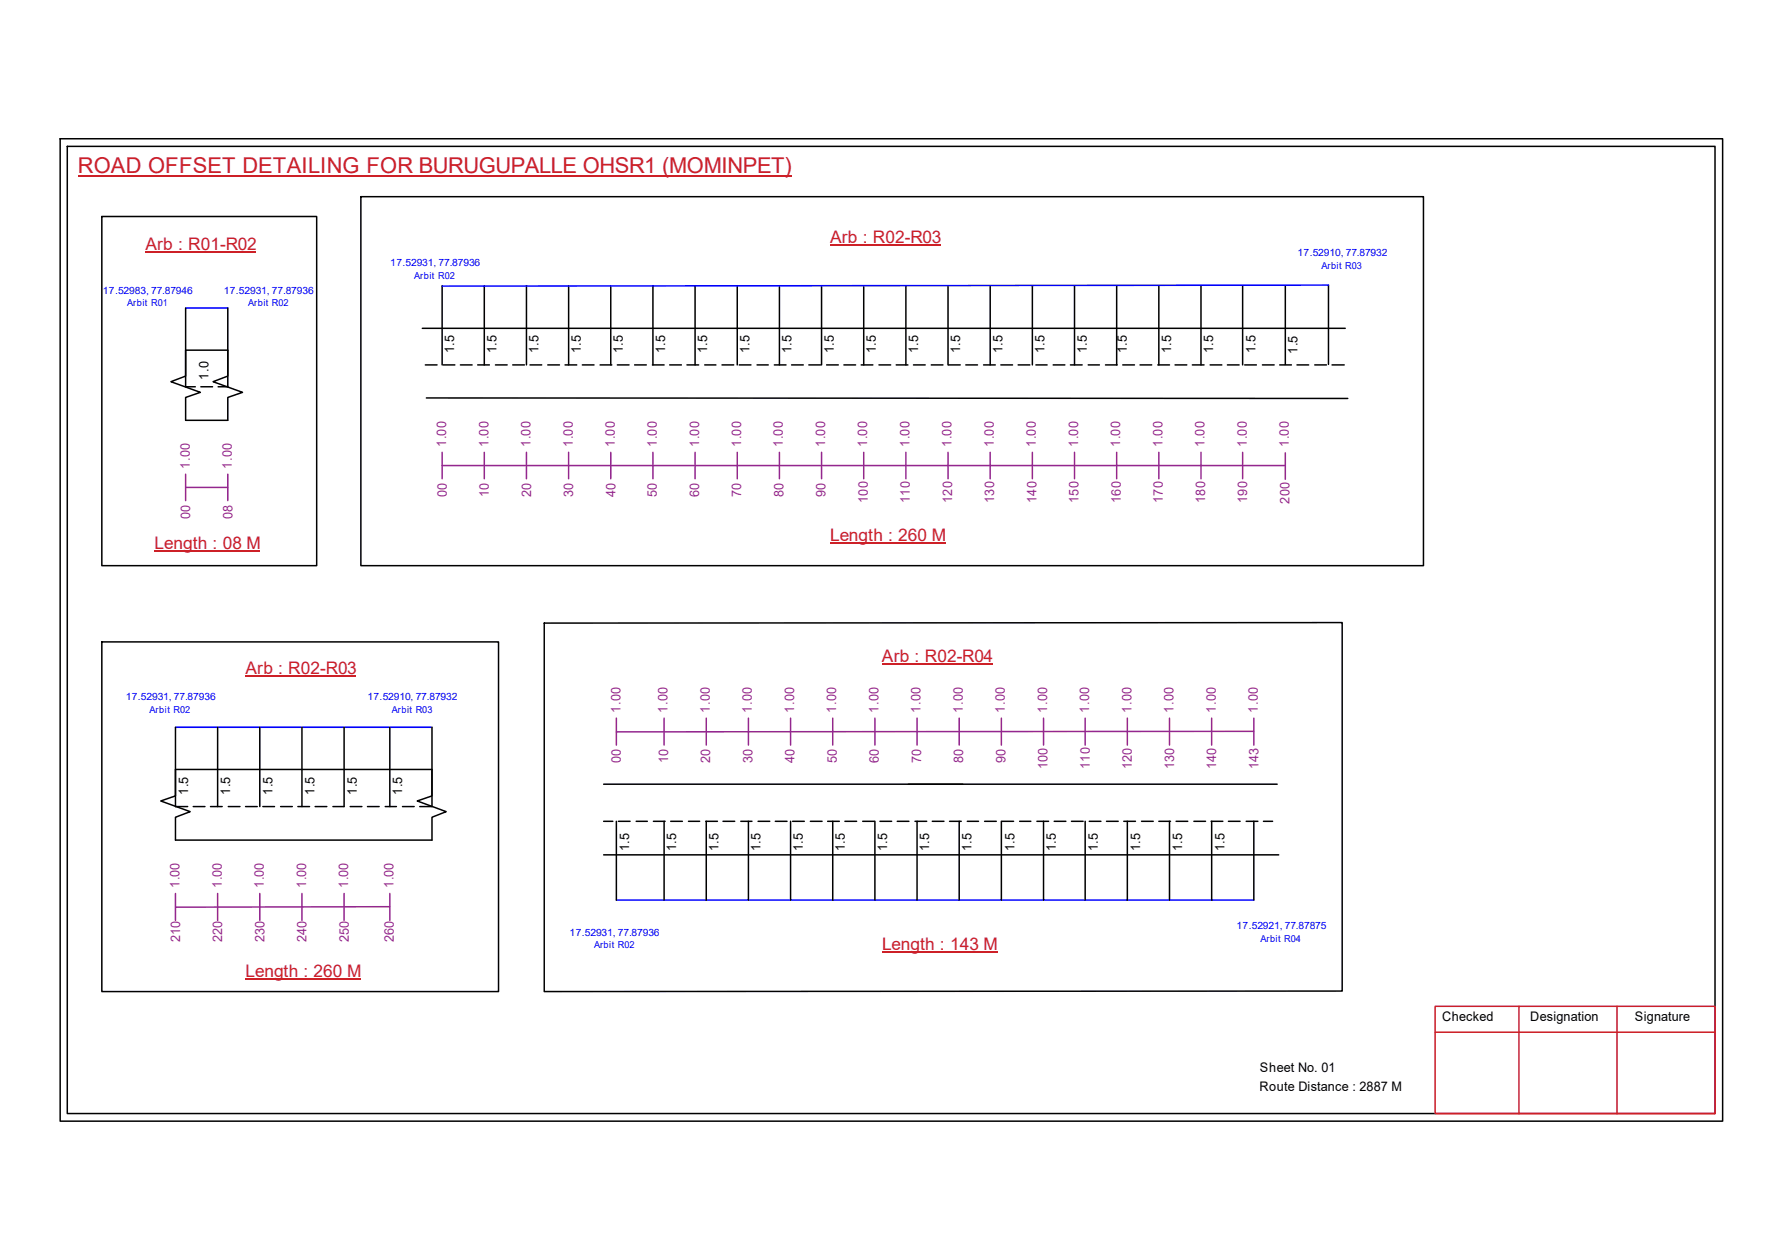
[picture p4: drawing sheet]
<svg xmlns="http://www.w3.org/2000/svg" width="297mm" height="210mm" viewBox="0 0 297 210" stroke-linecap="round" stroke-linejoin="round" font-family="sans-serif">
<g fill="none" stroke="#000" stroke-width=".25">
<path d="M10 23.1h277.1v163.7h-277.1zM11.2 24.4h274.7v161.1h-274.7zM17 36.1h35.8v58.1h-35.8zM60.2 32.8h177.1v61.4h-177.1zM30.9 58.3h7.1v4.4l-2.5 .9 4.9 1.8-2.4 .8v3.8h-7.1v-3.8l2.5-.8-4.9-1.8 2.4-.9zM30.9 51.3v13.1h1.7M38 51.3v13.1h-1.6M70.4 54.7h153.8M73.7 47.6v13.2M80.7 47.6v13.2M87.8 47.6v13.2M94.8 47.6v13.2"/>
<path d="M101.8 47.6v13.2M108.8 47.6v13.2M115.9 47.6v13.2M122.9 47.6v13.2M129.9 47.6v13.2M136.9 47.6v13.2M144 47.6v13.2M151 47.6v13.2M158 47.6v13.2M165.1 47.6v13.2M172.1 47.6v13.2M179.1 47.6v13.2"/>
<path d="M186.1 47.6v13.2M193.2 47.6v13.2M200.2 47.6v13.2M207.1 47.6v13.2M214.2 47.7v13M221.4 47.5v13.2M33.5 64.4h1.9M70.9 60.8h2M71.1 66.3l153.6 .1M73.9 60.8h1.9M76.7 60.8h2M79.6 60.8h2"/>
<path d="M82.6 60.8h1.9M85.5 60.8h1.9M88.3 60.8h2M91.3 60.8h2M94.2 60.8h1.9M97.1 60.8h1.9M100 60.8h2M102.9 60.8h2M105.8 60.8h1.9M108.8 60.8h1.9M111.6 60.8h2M114.5 60.8h2"/>
<path d="M117.5 60.8h1.8M120.4 60.8h1.9M123.2 60.8h2M126.2 60.8h1.9M129.1 60.8h1.9M131.9 60.8h2M134.8 60.8h2M137.8 60.8h1.9M140.7 60.8h1.9M143.5 60.8h2M146.5 60.8h2M149.4 60.8h1.9"/>
<path d="M152.3 60.8h1.9M155.2 60.8h2M158.1 60.8h2M161 60.8h1.9M164 60.8h1.9M166.8 60.8h2M169.7 60.8h2M172.7 60.8h1.8M175.6 60.8h1.9M178.4 60.8h2M181.4 60.8h1.9M184.3 60.8h1.9"/>
<path d="M187.2 60.8h1.9M190 60.8h2M193 60.8h1.9M195.9 60.8h1.9M198.8 60.8h1.9M201.7 60.8h2M204.6 60.8h1.9M207.5 60.8h1.9M210.4 60.8h2M213.3 60.8h2M216.2 60.8h1.9M219.2 60.8h1.9"/>
<path d="M222 60.8h2.1M17 106.9h66.1v58.3h-66.1zM90.7 103.8l133-.1v61.4l-133 .1zM29.2 128.2h42.8v4.4l-2.4 .8 4.8 1.8-2.4 .9v3.9h-42.8v-3.9l2.5-.9-4.9-1.8 2.4-.8zM29.2 121.2v13.2h2.1M32.2 134.4h2M35.1 134.4h1.9M36.3 121.2v13.2M38.1 134.4h1.9M40.9 134.4h2M43.3 121.2v13.2M43.8 134.4h2"/>
<path d="M46.8 134.4h1.9M49.7 134.4h1.9M50.3 121.2v13.2M52.5 134.4h2M57.4 121.2v13.2h-1.9M58.4 134.4h1.9M61.3 134.4h1.9M64.2 134.4h1.9M65 121.2v13.2M67.1 134.4h1.9M72 121.2v13.2h-2M100.6 130.6h112.3"/>
<path d="M100.6 136.8h1.5M102.7 136.8v13.1M103.1 136.8h1.9M106 136.8h1.9M108.9 136.8h2M110.7 136.8v13.1M111.8 136.8h1.9M114.8 136.8h1.8M117.6 136.8h2M117.7 136.8v13.1M120.5 136.8h2M123.5 136.8h1.8"/>
<path d="M124.8 136.8v13.1M126.4 136.8h1.9M129.2 136.8h2M131.8 136.8v13.1M132.1 136.8h2M135.1 136.8h1.9M138 136.8h1.9M138.8 136.8v13.1M140.8 136.8h2M143.8 136.8h2M145.8 136.8v13.1M146.7 136.8h1.9"/>
<path d="M149.6 136.8h1.9M152.5 136.8h2M152.9 136.8v13.1M155.4 136.8h1.9M158.3 136.8h1.9M159.9 136.8v13.1M161.2 136.8h1.9M164.1 136.8h2M166.9 136.8v13.1M167 136.8h1.9M170 136.8h1.8M172.8 136.8h2"/>
<path d="M173.9 136.8v13.1M175.7 136.8h2M178.6 136.8h1.9M180.9 136.8v13.1M181.6 136.8h1.9M184.4 136.8h2M187.3 136.8h2M187.9 136.8v13.1M190.3 136.8h1.9M193.2 136.8h1.9M194.9 136.8v13.1M196 136.8h2"/>
<path d="M199 136.8h2M201.9 136.8h1.9M202 136.8v13.1M204.8 136.8h1.9M207.7 136.8h2M209 136.8v13.1M210.6 136.8h1.5M100.6 142.4h112.5"/>
</g>
<path d="M239.2 167.6h46.7v17.9h-46.7zM239.2 172h46.7M253.2 167.6v17.9M269.5 167.6v17.9" fill="none" stroke="#cc1f26" stroke-width=".25"/>
<path d="M13 29.3h118.9" fill="none" stroke="#cd2027" stroke-width=".25"/>
<path d="M30.9 51.3h7.1M221.4 47.5l-147.7 .2M29.2 121.2h42.8M102.7 149.9h106.3" fill="none" stroke="#00f" stroke-width=".25"/>
<g fill="none" stroke="#93278f" stroke-width=".25">
<path d="M30.9 79v4.4M38 79v4.4M73.7 77.6h140.5M73.7 75.4v4.4M80.7 75.4v4.4M87.8 75.4v4.4M94.8 75.4v4.4M101.8 75.4v4.4M108.8 75.4v4.4M115.9 75.4v4.4M122.9 75.4v4.4M129.9 75.4v4.4"/>
<path d="M136.9 75.4v4.4M144 75.4v4.4M151 75.4v4.4M158 75.4v4.4M165.1 75.4v4.4M172.1 75.4v4.4M179.1 75.4v4.4M186.1 75.4v4.4M193.2 75.4v4.4M200.2 75.4v4.4M207.1 75.4v4.4M214.2 75.4v4.4"/>
<path d="M30.9 81.2h7.1M102.7 119.6v4.5M110.7 119.6v4.5M117.7 119.6v4.5M124.8 119.6v4.5M131.8 119.6v4.5M138.8 119.6v4.5M145.8 119.6v4.5M152.9 119.6v4.5M159.9 119.6v4.5M166.9 119.6v4.5M173.9 119.6v4.5"/>
<path d="M180.9 119.6v4.5M187.9 119.6v4.5M194.9 119.6v4.5M202 119.6v4.5M209 119.6v4.5M209 121.8l-106.3 .1M29.2 148.8v4.5M36.3 148.8v4.5M43.3 148.8v4.5M50.3 148.8v4.5M57.4 148.8v4.5M65 151l-35.8 .1"/>
<path d="M65 148.8v4.5"/>
</g>
<path d="M24.3 42h18.4M138.4 40.9h18.4M25.8 91.9h17.6M138.4 90.5h19.2M40.9 112.7h18.5M147 110.6h18.5M147 158.6h19.2M40.9 163.1h19.3" fill="none" stroke="#cd2027" stroke-width=".17"/>
<text font-size="3.6" fill="#cd2027" x="13" y="28.9">ROAD OFFSET DETAILING FOR BURUGUPALLE OHSR1 (MOMINPET)</text>
<g font-size="2.9" fill="#cd2027">
<text x="24.3" y="41.7">Arb : R01-R02</text>
<text x="138.4" y="40.6">Arb : R02-R03</text>
<text x="25.8" y="91.5">Length : 08 M</text>
<text x="138.4" y="90.2">Length : 260 M</text>
<text x="40.9" y="112.4">Arb : R02-R03</text>
<text x="147" y="110.2">Arb : R02-R04</text>
<text x="147" y="158.2">Length : 143 M</text>
<text x="40.9" y="162.7">Length : 260 M</text>
</g>
<g font-size="2.2">
<text x="75.7" y="58.8" transform="rotate(-90 75.7 58.8)">1.5</text>
<text x="82.8" y="58.8" transform="rotate(-90 82.8 58.8)">1.5</text>
<text x="89.8" y="58.8" transform="rotate(-90 89.8 58.8)">1.5</text>
<text x="96.8" y="58.8" transform="rotate(-90 96.8 58.8)">1.5</text>
<text x="103.8" y="58.8" transform="rotate(-90 103.8 58.8)">1.5</text>
<text x="110.9" y="58.8" transform="rotate(-90 110.9 58.8)">1.5</text>
<text x="117.9" y="58.8" transform="rotate(-90 117.9 58.8)">1.5</text>
<text x="124.9" y="58.8" transform="rotate(-90 124.9 58.8)">1.5</text>
<text x="131.9" y="58.8" transform="rotate(-90 131.9 58.8)">1.5</text>
<text x="139" y="58.8" transform="rotate(-90 139 58.8)">1.5</text>
<text x="146" y="58.8" transform="rotate(-90 146 58.8)">1.5</text>
<text x="153" y="58.8" transform="rotate(-90 153 58.8)">1.5</text>
<text x="160.1" y="58.8" transform="rotate(-90 160.1 58.8)">1.5</text>
<text x="167.1" y="58.8" transform="rotate(-90 167.1 58.8)">1.5</text>
<text x="174.1" y="58.8" transform="rotate(-90 174.1 58.8)">1.5</text>
<text x="181.1" y="58.8" transform="rotate(-90 181.1 58.8)">1.5</text>
<text x="187.8" y="58.8" transform="rotate(-90 187.8 58.8)">1.5</text>
<text x="195.2" y="58.8" transform="rotate(-90 195.2 58.8)">1.5</text>
<text x="202.2" y="58.8" transform="rotate(-90 202.2 58.8)">1.5</text>
<text x="209.3" y="58.8" transform="rotate(-90 209.3 58.8)">1.5</text>
<text x="216.3" y="58.9" transform="rotate(-90 216.3 58.9)">1.5</text>
<text x="34.8" y="63.2" transform="rotate(-90 34.8 63.2)">1.0</text>
<text x="31.4" y="132.4" transform="rotate(-90 31.4 132.4)">1.5</text>
<text x="38.4" y="132.4" transform="rotate(-90 38.4 132.4)">1.5</text>
<text x="45.4" y="132.4" transform="rotate(-90 45.4 132.4)">1.5</text>
<text x="52.4" y="132.4" transform="rotate(-90 52.4 132.4)">1.5</text>
<text x="59.5" y="132.4" transform="rotate(-90 59.5 132.4)">1.5</text>
<text x="67" y="132.4" transform="rotate(-90 67 132.4)">1.5</text>
<text x="104.9" y="141.8" transform="rotate(-90 104.9 141.8)">1.5</text>
<text x="112.7" y="141.8" transform="rotate(-90 112.7 141.8)">1.5</text>
<text x="119.8" y="141.8" transform="rotate(-90 119.8 141.8)">1.5</text>
<text x="126.8" y="141.8" transform="rotate(-90 126.8 141.8)">1.5</text>
<text x="133.8" y="141.8" transform="rotate(-90 133.8 141.8)">1.5</text>
<text x="140.8" y="141.8" transform="rotate(-90 140.8 141.8)">1.5</text>
<text x="147.9" y="141.8" transform="rotate(-90 147.9 141.8)">1.5</text>
<text x="154.9" y="141.8" transform="rotate(-90 154.9 141.8)">1.5</text>
<text x="161.9" y="141.8" transform="rotate(-90 161.9 141.8)">1.5</text>
<text x="169.1" y="141.8" transform="rotate(-90 169.1 141.8)">1.5</text>
<text x="176" y="141.8" transform="rotate(-90 176 141.8)">1.5</text>
<text x="183" y="141.8" transform="rotate(-90 183 141.8)">1.5</text>
<text x="190" y="141.8" transform="rotate(-90 190 141.8)">1.5</text>
<text x="197.1" y="141.8" transform="rotate(-90 197.1 141.8)">1.5</text>
<text x="204.1" y="141.8" transform="rotate(-90 204.1 141.8)">1.5</text>
<text x="240.4" y="170.1">Checked</text>
<text x="255.1" y="170.1">Designation</text>
<text x="272.5" y="170.1">Signature</text>
<text x="210" y="178.6">Sheet No. 01</text>
<text x="209.9" y="181.7">Route Distance : 2887 M</text>
</g>
<g font-size="2.2" fill="#93278f">
<text x="74.4" y="74.4" transform="rotate(-90 74.4 74.4)">1.00</text>
<text x="81.4" y="74.4" transform="rotate(-90 81.4 74.4)">1.00</text>
<text x="88.4" y="74.4" transform="rotate(-90 88.4 74.4)">1.00</text>
<text x="95.5" y="74.4" transform="rotate(-90 95.5 74.4)">1.00</text>
<text x="102.5" y="74.4" transform="rotate(-90 102.5 74.4)">1.00</text>
<text x="109.5" y="74.4" transform="rotate(-90 109.5 74.4)">1.00</text>
<text x="116.5" y="74.4" transform="rotate(-90 116.5 74.4)">1.00</text>
<text x="123.6" y="74.4" transform="rotate(-90 123.6 74.4)">1.00</text>
<text x="130.5" y="74.4" transform="rotate(-90 130.5 74.4)">1.00</text>
<text x="137.5" y="74.4" transform="rotate(-90 137.5 74.4)">1.00</text>
<text x="144.6" y="74.4" transform="rotate(-90 144.6 74.4)">1.00</text>
<text x="151.6" y="74.4" transform="rotate(-90 151.6 74.4)">1.00</text>
<text x="158.6" y="74.4" transform="rotate(-90 158.6 74.4)">1.00</text>
<text x="165.6" y="74.4" transform="rotate(-90 165.6 74.4)">1.00</text>
<text x="172.7" y="74.4" transform="rotate(-90 172.7 74.4)">1.00</text>
<text x="179.7" y="74.4" transform="rotate(-90 179.7 74.4)">1.00</text>
<text x="186.7" y="74.4" transform="rotate(-90 186.7 74.4)">1.00</text>
<text x="193.8" y="74.4" transform="rotate(-90 193.8 74.4)">1.00</text>
<text x="200.8" y="74.4" transform="rotate(-90 200.8 74.4)">1.00</text>
<text x="207.8" y="74.4" transform="rotate(-90 207.8 74.4)">1.00</text>
<text x="214.8" y="74.4" transform="rotate(-90 214.8 74.4)">1.00</text>
<text x="31.6" y="78.1" transform="rotate(-90 31.6 78.1)">1.00</text>
<text x="38.6" y="78.1" transform="rotate(-90 38.6 78.1)">1.00</text>
<text x="74.5" y="82.8" transform="rotate(-90 74.5 82.8)">00</text>
<text x="81.5" y="82.8" transform="rotate(-90 81.5 82.8)">10</text>
<text x="88.5" y="82.8" transform="rotate(-90 88.5 82.8)">20</text>
<text x="95.5" y="82.8" transform="rotate(-90 95.5 82.8)">30</text>
<text x="102.6" y="82.8" transform="rotate(-90 102.6 82.8)">40</text>
<text x="109.5" y="82.8" transform="rotate(-90 109.5 82.8)">50</text>
<text x="116.5" y="82.8" transform="rotate(-90 116.5 82.8)">60</text>
<text x="123.6" y="82.8" transform="rotate(-90 123.6 82.8)">70</text>
<text x="130.6" y="82.8" transform="rotate(-90 130.6 82.8)">80</text>
<text x="137.6" y="82.8" transform="rotate(-90 137.6 82.8)">90</text>
<text x="144.6" y="83.8" transform="rotate(-90 144.6 83.8)">100</text>
<text x="151.7" y="83.8" transform="rotate(-90 151.7 83.8)">110</text>
<text x="158.7" y="83.8" transform="rotate(-90 158.7 83.8)">120</text>
<text x="165.7" y="83.8" transform="rotate(-90 165.7 83.8)">130</text>
<text x="172.8" y="83.8" transform="rotate(-90 172.8 83.8)">140</text>
<text x="179.8" y="83.8" transform="rotate(-90 179.8 83.8)">150</text>
<text x="186.8" y="83.8" transform="rotate(-90 186.8 83.8)">160</text>
<text x="193.8" y="83.8" transform="rotate(-90 193.8 83.8)">170</text>
<text x="200.9" y="83.8" transform="rotate(-90 200.9 83.8)">180</text>
<text x="207.9" y="83.8" transform="rotate(-90 207.9 83.8)">190</text>
<text x="214.9" y="83.9" transform="rotate(-90 214.9 83.9)">200</text>
<text x="31.7" y="86.5" transform="rotate(-90 31.7 86.5)">00</text>
<text x="38.7" y="86.5" transform="rotate(-90 38.7 86.5)">08</text>
<text x="103.4" y="118.7" transform="rotate(-90 103.4 118.7)">1.00</text>
<text x="111.3" y="118.7" transform="rotate(-90 111.3 118.7)">1.00</text>
<text x="118.3" y="118.7" transform="rotate(-90 118.3 118.7)">1.00</text>
<text x="125.3" y="118.7" transform="rotate(-90 125.3 118.7)">1.00</text>
<text x="132.4" y="118.7" transform="rotate(-90 132.4 118.7)">1.00</text>
<text x="139.4" y="118.7" transform="rotate(-90 139.4 118.7)">1.00</text>
<text x="146.4" y="118.7" transform="rotate(-90 146.4 118.7)">1.00</text>
<text x="153.5" y="118.7" transform="rotate(-90 153.5 118.7)">1.00</text>
<text x="160.5" y="118.7" transform="rotate(-90 160.5 118.7)">1.00</text>
<text x="167.5" y="118.7" transform="rotate(-90 167.5 118.7)">1.00</text>
<text x="174.5" y="118.7" transform="rotate(-90 174.5 118.7)">1.00</text>
<text x="181.6" y="118.7" transform="rotate(-90 181.6 118.7)">1.00</text>
<text x="188.6" y="118.7" transform="rotate(-90 188.6 118.7)">1.00</text>
<text x="195.6" y="118.7" transform="rotate(-90 195.6 118.7)">1.00</text>
<text x="202.6" y="118.7" transform="rotate(-90 202.6 118.7)">1.00</text>
<text x="209.7" y="118.7" transform="rotate(-90 209.7 118.7)">1.00</text>
<text x="103.5" y="127.2" transform="rotate(-90 103.5 127.2)">00</text>
<text x="111.4" y="127.2" transform="rotate(-90 111.4 127.2)">10</text>
<text x="118.4" y="127.2" transform="rotate(-90 118.4 127.2)">20</text>
<text x="125.4" y="127.2" transform="rotate(-90 125.4 127.2)">30</text>
<text x="132.5" y="127.2" transform="rotate(-90 132.5 127.2)">40</text>
<text x="139.5" y="127.2" transform="rotate(-90 139.5 127.2)">50</text>
<text x="146.5" y="127.2" transform="rotate(-90 146.5 127.2)">60</text>
<text x="153.5" y="127.2" transform="rotate(-90 153.5 127.2)">70</text>
<text x="160.6" y="127.2" transform="rotate(-90 160.6 127.2)">80</text>
<text x="167.6" y="127.2" transform="rotate(-90 167.6 127.2)">90</text>
<text x="174.6" y="128.2" transform="rotate(-90 174.6 128.2)">100</text>
<text x="181.6" y="128.2" transform="rotate(-90 181.6 128.2)">110</text>
<text x="188.7" y="128.2" transform="rotate(-90 188.7 128.2)">120</text>
<text x="195.7" y="128.2" transform="rotate(-90 195.7 128.2)">130</text>
<text x="202.7" y="128.2" transform="rotate(-90 202.7 128.2)">140</text>
<text x="209.8" y="128.2" transform="rotate(-90 209.8 128.2)">143</text>
<text x="29.9" y="147.9" transform="rotate(-90 29.9 147.9)">1.00</text>
<text x="37" y="147.9" transform="rotate(-90 37 147.9)">1.00</text>
<text x="44" y="147.9" transform="rotate(-90 44 147.9)">1.00</text>
<text x="51" y="147.9" transform="rotate(-90 51 147.9)">1.00</text>
<text x="58" y="147.9" transform="rotate(-90 58 147.9)">1.00</text>
<text x="65.6" y="147.9" transform="rotate(-90 65.6 147.9)">1.00</text>
<text x="30" y="157" transform="rotate(-90 30 157)">210</text>
<text x="37" y="157" transform="rotate(-90 37 157)">220</text>
<text x="44.1" y="157" transform="rotate(-90 44.1 157)">230</text>
<text x="51.1" y="157" transform="rotate(-90 51.1 157)">240</text>
<text x="58.1" y="157" transform="rotate(-90 58.1 157)">250</text>
<text x="65.7" y="157" transform="rotate(-90 65.7 157)">260</text>
</g>
<g font-size="1.7" fill="#00f">
<text x="65.1" y="44.3">17.52931, 77.87936</text>
<text x="216.3" y="42.7">17.52910, 77.87932</text>
<text x="17.1" y="48.9">17.52983, 77.87946</text>
<text x="37.3" y="48.9">17.52931, 77.87936</text>
<text x="21" y="116.7">17.52931, 77.87936</text>
<text x="61.3" y="116.6">17.52910, 77.87932</text>
<text x="95" y="155.9">17.52931, 77.87936</text>
<text x="206.1" y="154.8">17.52921, 77.87875</text>
</g>
<g font-size="1.6" fill="#00f">
<text x="69" y="46.4">Arbit R02</text>
<text x="220.3" y="44.8">Arbit R03</text>
<text x="21.2" y="51.1">Arbit R01</text>
<text x="41.4" y="51.1">Arbit R02</text>
<text x="24.9" y="118.8">Arbit R02</text>
<text x="65.3" y="118.7">Arbit R03</text>
<text x="99" y="158">Arbit R02</text>
<text x="210.1" y="156.9">Arbit R04</text>
</g>
</svg>
